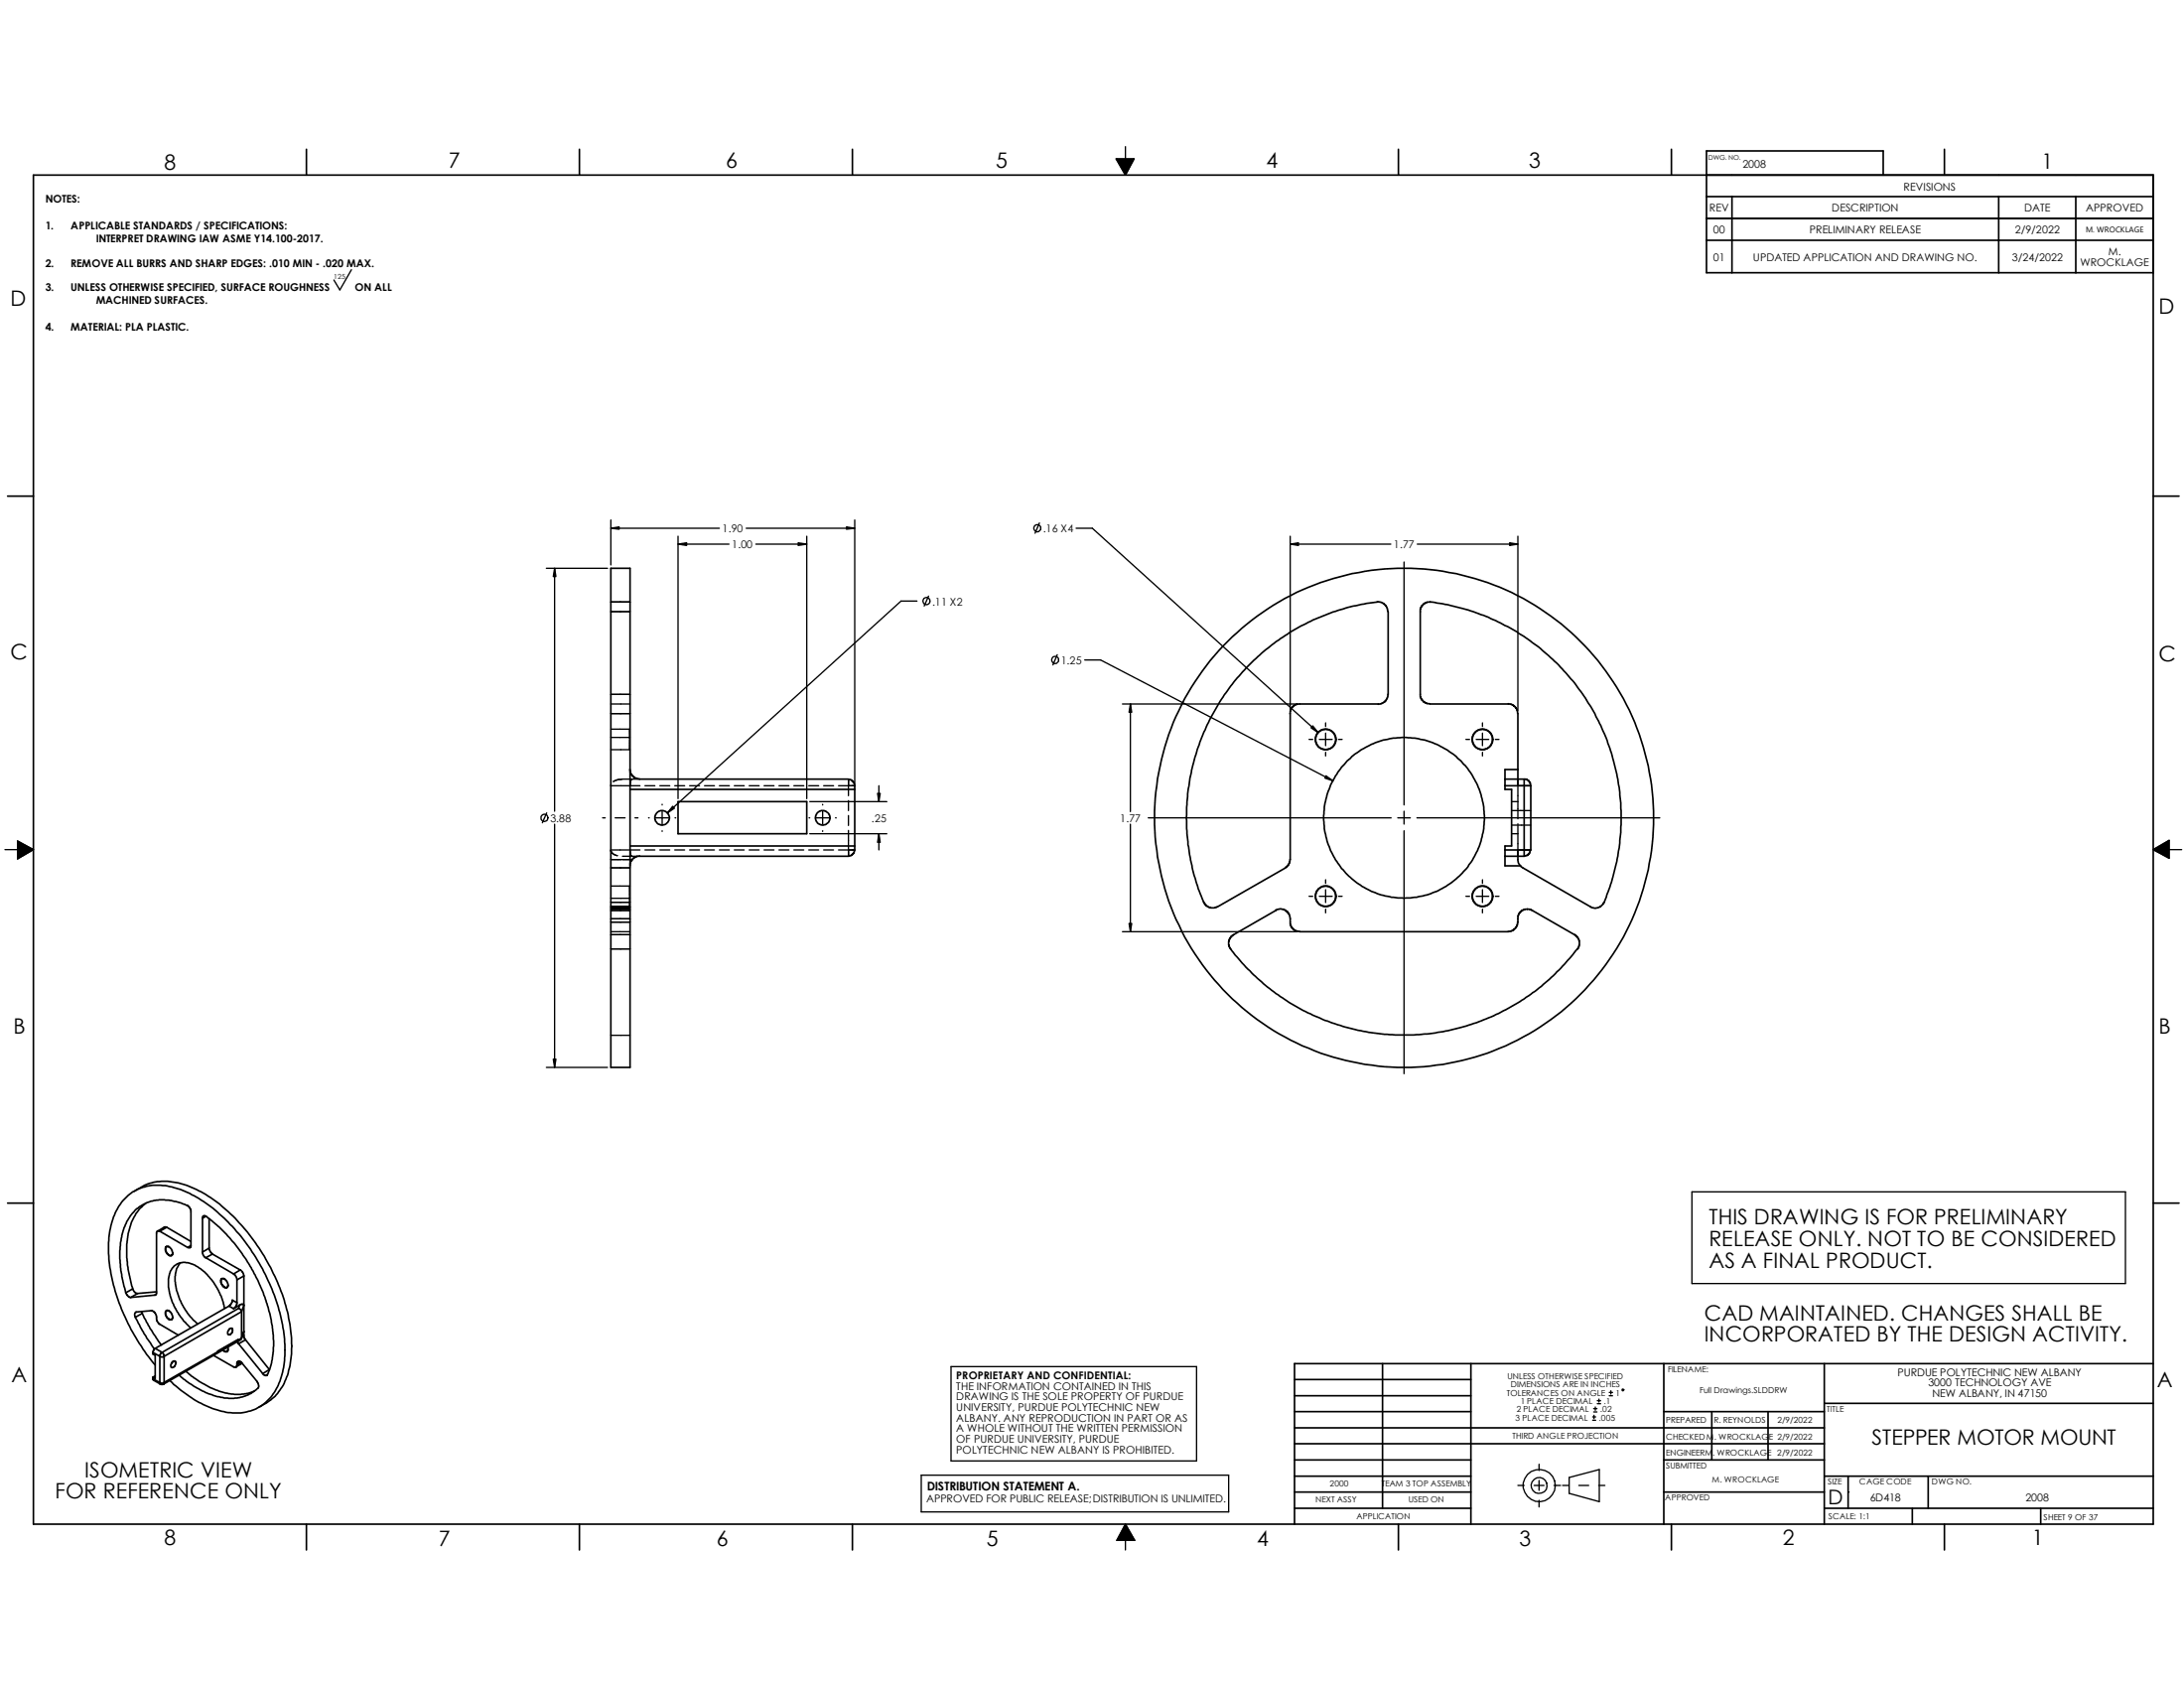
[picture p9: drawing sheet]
<svg xmlns="http://www.w3.org/2000/svg" width="279mm" height="216mm" viewBox="0 0 279 216" stroke-linecap="round" stroke-linejoin="round" font-family="sans-serif">
<g fill="none" stroke="#000" stroke-width=".17">
<path d="M144 18.8v1.5M45 34.5l-1.5 2.6-.8-1.3M142.8 20.3h2.3l-1.1 2.1zM69.9 72.7h7.8M71 72.7v31.1M78.1 78.2h2.5M78.1 77h2.5M78.1 66.5v5.8M78.1 67.6h13.9M86.7 69.6h6.6M86.7 68.6v33.6M95.5 67.6h13.8"/>
<path d="M96.7 69.6h6.5M103.2 68.6v33.6M109.3 66.5v34.1M117.3 76.9h-2l-29.9 27.1M118.8 76.2l-.6 1.3M133 66.9l-.6 1.3M137.7 67.6h2l28.9 26.1M165.1 68.6v22.2M165.1 69.6h12.8M179.6 71.9v31.1M181.3 69.6h12.9M194.2 68.6v22.2"/>
<path d="M78.1 91.3h2.5M78.1 90h2.5M78.1 88.8h2.5M78.1 93.3h2.5M78.1 95.9h2.5M78.1 94.3h2.5M80.6 93.3v1.2M80.6 94.6v1.3M80.8 99.7l-.2 .2v.6M81.8 99.7h-2.3h-.5l-.6 .2M108.5 99.7v2.1M135.3 83.7l-.6 1.3"/>
<path d="M138.8 84.4h2l29.7 15.5M143.6 90h22.3M144.6 90v13.8M167.5 94.6h.4M168.8 94.6h1.6M169.6 92.5v.4M169.6 93.8v1.6M169.6 96.2v.5M171.2 94.6h.5M187.5 94.6h.5M188.8 94.6h1.7M189.7 92.5v.4"/>
<path d="M189.7 93.8v1.6M189.7 96.2v.5M191.3 94.6h.5M194.2 99.7v5M.6 108.7h1.6M2.2 107.6l2.1 1.1-2.1 1.2zM69.9 104l-.5 1.2M71 105.4v31.1M77.1 104.6h.3M78.1 100.4v.1h3.8M78.1 116h2.5M78.1 115.4h2.5"/>
<path d="M78.1 111h2.5M78.1 119.5h2.5M78.1 117.5h2.5M78.1 116.5h2.5M78.1 109.9h2.8M78.1 119.2h2.5M78.1 117.9h2.5M78.1 116.2h2.5M78.1 116.3h2.5M78.1 113.3h2.5M78.1 115.9h2.5M78.1 114.9h2.5"/>
<path d="M78.7 104.6h1.3M79.6 109.5h2.2M80.6 113.3v1.3M80.6 114.6v1.3M80.6 115.9v.1M80.6 108.7v.6l.2 .2M81.2 104.6h.4M81.9 108.7h-3.8v.2l.3 .3 .6 .2M82.5 100.5h1.3M82.5 108.7h1.3M83 104.6h.1M83.9 104.6h1.6"/>
<path d="M84.4 100.5h1.3M84.4 108.7h1.3M84.7 102.9v.1M84.7 103.8v1.6M84.7 106.3h.1M86.3 100.5h1.3M86.3 108.7h1.3M86.4 104.6h.1M88.2 100.5h1.3M88.2 108.7h1.3M90.1 100.5h1.3M90.1 108.7h1.3"/>
<path d="M92 100.5h1.3M92 108.7h1.3M93.9 100.5h1.3M93.9 108.7h1.3M95.8 100.5h1.3M95.8 108.7h1.3M97.7 100.5h1.3M97.7 108.7h1.3M99.7 100.5h1.2M99.7 108.7h1.2M101.6 100.5h1.2M101.6 108.7h1.2"/>
<path d="M103.5 100.5h1.2M103.5 108.7h1.2M103.5 104.6h.1M103.6 102.5h9.9M103.6 106.6h9.9M104.4 104.6h1.7M105.2 102.9v.1M105.2 103.8v1.6M105.2 106.3h.1M105.4 100.5h1.2M105.4 108.7h1.2M106.9 104.6h.1"/>
<path d="M107.3 100.5h2M107.3 108.7h2M108.5 102.4v1.3M108.5 104.3v1.3M108.5 106.2v3.3M112.4 100.5v2M112.4 106.6v2.1M143.6 119.2h22.3M144.6 105.4v13.8M146.9 104.6h31.1M167.5 114.6h.4M168.8 114.6h1.6"/>
<path d="M169.6 112.5v.5M169.6 113.8v1.6M169.6 116.3v.5M171.2 114.6h.5M178.8 104.6h1.6M179.6 103.8v1.6M179.6 106.3v31M181.3 104.6h31M187.5 114.6h.5M188.8 114.6h1.7M189.7 112.5v.5M189.7 113.8v1.6"/>
<path d="M189.7 116.3v.5M191.3 114.6h.5M193.4 102.5h.8M193.4 106.6h.8M193.4 105.5h2.4M193.4 103.7h2.4M194.2 105.4v4.1M194.2 100.5h1.6M194.2 108.7h1.6M275.5 108.7l2-1.2v2.3zM277.5 108.7h1.6M69.9 136.5h7.8"/>
<path d="M78.1 121.4h2.5M78.1 132.4h2.5M216.5 152.4h55.4v11.8h-55.4zM30.5 171.3l-2.7 1.5M121.7 174.8h31.4v12.1h-31.4zM204.1 180v.4M204.3 179.5h.5M204.3 179.2h.5M204.6 178.9v.4M205.9 178.5h.4M205.9 178.1h.4M206.1 177.9v.4"/>
<path d="M117.9 188.7h39.3v4.7h-39.3zM144 197v1.2M144 194.9l1.2 2.1h-2.3zM194.2 190h.8M196.3 190h1.2M196.9 187.3v.8M196.9 189.4v1.2M196.9 191.9v.8M198.8 190h.8M199.9 190h.8M200.7 189l3.9-1v4.1l-3.9-1.1zM202 190h1.2"/>
<path d="M203.8 181.7h.3M203.8 181.2h.3M203.9 180.6h.4M203.9 180.2h.4M203.9 181v.4M204.5 190h.8M236.4 190.8h.1"/>
<circle cx="118.5" cy="76.9" r=".45"/>
<circle cx="132.7" cy="67.6" r=".44"/>
<circle cx="135" cy="84.4" r=".45"/>
<circle cx="69.6" cy="104.6" r=".46"/>
<circle cx="207.6" cy="177.8" r=".12"/>
<circle cx="196.9" cy="190" r="1.02"/>
<circle cx="196.9" cy="190" r="2.07"/>
</g>
<g fill="#000" stroke="#000" stroke-width=".17">
<path d="M142.8 20.3h2.3l-1.1 2.1zM71 72.7l.1 1h-.3zM78.1 67.6l1.1-.2v.3zM86.7 69.6l1.1-.2v.4zM102.1 69.4l1.1 .2-1.1 .2zM108.3 67.4l1 .2-1 .1zM165.1 69.6l1-.2v.4zM193.1 69.4l1.1 .2-1.1 .2zM144.6 90l.2 1.1h-.4zM167.9 92.8l.7 .9-.9-.6zM169.6 99.2l.9 .7-1-.4zM2.2 107.6l2.1 1.1-2.1 1.2z"/>
<path d="M86.1 103.1l.2 .3-.9 .6zM112.4 106.6l.2 1.1h-.3zM112.3 101.5h.3l-.2 1zM144.4 118.1h.4l-.2 1.1zM275.5 108.7l2-1.2v2.3zM70.8 135.5h.3l-.1 1zM144 194.9l1.2 2.1h-2.3z"/>
</g>
<g fill="none" stroke="#000" stroke-width=".21">
<path d="M39.2 19.1v3.3M74.1 19.1v3.3M109.1 19.1v3.3M178.9 19.1v3.3M213.8 19.1v3.3M248.8 19.1v3.3M4.3 22.4h271.2v172.5h-271.2zM218.3 25.1h57.2M218.3 27.9h57.2M218.3 30.7h57.2M221.6 25.1v9.8M240.9 22.4v-3.1h-22.6v15.6h57.2"/>
<path d="M255.7 25.1v9.8M265.6 25.1v9.8M1 63.5h3.3M78.1 72.7h2.5v63.8h-2.5zM177.5 78.2v-.4l-.3-.5-.5-.3h-.2a20.8 20.8 0 0 0-6 1.3 27.9 27.9 0 0 0-16.5 37.1M177.6 78.2v10.6l-.1 .4-.3 .5-.5 .3-.4 .1M275.5 63.5h3.3M80.6 98.4l.2 .7 .3 .3 .7 .3h26.7M108.5 99.7h.4l.2 .2 .2 .2v.4v8.2l-.1 .4-.3 .3-.4 .1h-26.7M165.1 91.3v18.6l-.3 .7-.4 .4M176.3 90h-10.4l-.3 .2-.4 .4-.2 .7M192.5 99.7h2.5"/>
<path d="M192.5 99.7v.8M193 90l.6 .2 .4 .4 .1 .3 .1 7.5M193 90h-10.1l-.7-.2-.3-.3-.2-.4v-11.2l.2-.4 .3-.3 .6-.2a27.7 27.7 0 0 1 22.3 38.6l-.3 .4-.4 .1-.4 .1-.5-.2M194.2 98.4h-1.7v1.3M194.2 98.4v1.3M195 99.7h.2l.4 .2 .2 .6M195 99.7v.8M80.6 108.2h28.7M80.6 101h28.7M81.8 109.5l-.7 .2-.3 .3-.2 .4v.3M86.7 102.5h16.5v4.1h-16.5zM164.5 111l-8.8 5-.3 .1h-.7l-.5-.4-.2-.3"/>
<path d="M192.5 100.5h2.5M192.5 100.5v.5h.9v7.2h-.9v.5M192.5 108.7h2.5M192.5 109.5h2.5M192.5 108.7v.8M192.5 109.5v1.2h2M194.2 109.5v.1a1.4 1.4 0 0 0 .3 1.1M194.5 110.7l.2 .3 8.8 5M195 100.5v8.2M195 100.5h.8M195 108.7v.8M195.8 108.7l-.2 .5-.2 .2-.4 .1"/>
<path d="M195.8 100.5v8.2h-.8M196 116.5l-.6-.3-.7 .3-.3 .3-.2 .4-.1 1-.1 .4-.4 .4-.6 .2h-26.7l-.7-.2-.4-.4-.1-.4-.1-1-.2-.5-.6-.4-.5-.1-.5 .2-5.6 3.3-.2 .3-.2 .4 .1 .7a27.8 27.8 0 0 0 44.7 0l.1-.2-.1-.7-.5-.6-5.5-3.1M1 153.9h3.3M17.2 152.4l.9-.6a6.7 6.7 0 0 1 5.3-.3 17.5 17.5 0 0 1 8 5.8 25.3 25.3 0 0 1 5.9 13.8 11.4 11.4 0 0 1-1.2 6.3 5.4 5.4 0 0 1-2.1 2.1l-.9 .5M18.7 153.9a6.8 6.8 0 0 0-2.4 5.1l-.1 1.3a16.9 16.9 0 0 0 .8 4.5M20.4 157.5l3.6 2.1M20.4 157.5l-.2-.1-.2 .2v7.9l-.2 .2M21.3 159.5a.71 .71 0 0 1 .8 .7 .3 .3 0 0 1-.2 .4 .3 .3 0 0 1-.4-.2l-.2-.1-.1-.4zM21.3 157l-.9 .5M21.3 157l3.1 1.8M21.3 157l-.3-.1-.8 .6M21.6 159.5a.33 .33 0 0 0-.4 0 .33 .33 0 0 0 0 .5l.1 .1a.66 .66 0 0 0 .7 .5l.1-.3"/>
<path d="M24.4 159.3a.28 .28 0 0 1-.1 .3 .28 .28 0 0 1-.3 0M24.4 159.3v-4.5l-.2-.5-.4-.2a6.3 6.3 0 0 0-5.1-.2 5.8 5.8 0 0 0-3.2 4.6v.2a16 16 0 0 0 .6 6.7M24.4 159.3l-.4 .3M25.9 155.8v4.3M25.9 155.8a.28 .28 0 0 1 .1-.3 .28 .28 0 0 1 .4 .1l1.6 1.3 1.4 1.5 1.6 2 1.1 1.7 .9 1.7 .9 2.2 .6 2.1 .4 2.1a10 10 0 0 1-.7 5.7h-.3l-.3-.2M26.3 155.6l-.4 .2M26.8 159.6l-.9 .5M26.8 155.9v3.7M26.8 159.6l.1 .5 .3 .3M275.5 153.9h3.3M16.1 165.4l.2 .4 .4 .1M17 164.8l.1 .2a.62 .62 0 0 0 .5 .4"/>
<path d="M17 164.8l-.9 .6M17.3 168.5a.46 .46 0 0 1 .1-.7l2.2-.1 .3 .2 .1 .3 .1 .8 .3 .4 2.4 1.4M17.3 168.5l1.1 2.1 1.4 2M17.6 165.4l-.9 .5M18.1 167.8l.1 .2M18.2 168l1 1.9 1.5 2.1M18.2 168l-.9 .5M19.6 173l.8 .5M19.6 173v.2l.3 .2v2.9l-.3-.2M19.6 176.1v.3M19.6 176.4l.8 .4M19.6 176.4v.1l.9 .5"/>
<path d="M19.8 165.7l-3.1 .2M19.9 174.6a25.2 25.2 0 0 1-6-14.3 9.7 9.7 0 0 1 2-6.9 5.8 5.8 0 0 1 5.8-1.6 14.8 14.8 0 0 1 7.2 4.2 25.8 25.8 0 0 1 7.5 15.3 10.8 10.8 0 0 1-1.6 7.2 5.8 5.8 0 0 1-6.1 2.1 13.9 13.9 0 0 1-6.2-3.3l-.8-.7M19.9 172.5l-.3 .2v.3M19.9 172.5l.8 .5M19.9 176l-.3 .1M19.9 165.6l-.1 .1M20 165.2l-2.4 .2M20.4 173.5v3.3M20.4 176.8l.1 .2M20.4 173.5l.2 .1 .4-.1M20.4 176.8l.2 .1 .4-.1M20.5 177h.4"/>
<path d="M20.7 173l.3 .2v.3M20.7 173l-.2 .2-.1 .3M21 176.8l-.1 .2M21 173.5v3.3M21.3 167.6a.7 .7 0 0 1 .8 .8 .32 .32 0 0 1-.2 .4 .32 .32 0 0 1-.4-.2l-.3-.5zM21.6 167.7a.35 .35 0 0 0-.4 .1 .35 .35 0 0 0 .1 .5l.2 .3a.34 .34 0 0 0 .3 .2 .34 .34 0 0 0 .3-.3M22.1 174.1a.26 .26 0 0 1 .4 .1 .26 .26 0 0 1-.1 .3v.1a.33 .33 0 0 1-.2 .3 .33 .33 0 0 1-.4-.1l.1-.3zM23.1 161.5l-.1 .1a3.6 3.6 0 0 0-.4 3.2l.4 1.4 .5 .9 .8 1.3 1 .9M23.7 175.4l.8 .6 1.2 .8a8.1 8.1 0 0 0 5.9 1.4l1-.3M25.9 160.1l.1 .5 .3 .3M26.3 160.9l3.6 2M27.2 160.4l-.9 .5"/>
<path d="M27.2 160.4l3.5 2M27.3 173.4l2.6 1.4a.28 .28 0 0 0 .3 0 .28 .28 0 0 0 .1-.2M28.3 163.6a.72 .72 0 0 1 .7 .3 .72 .72 0 0 1 0 .8 .6 .6 0 0 1-.7-.5l-.1-.2zM28.7 167.3l-.1-.7-.7-1.6-.7-1.1-.6-.7a4.6 4.6 0 0 0-3.2-1.7 2.06 2.06 0 0 0-1.8 1.9l-.1 .3a8 8 0 0 0 2.9 6.1M28.7 163.6a.29 .29 0 0 0-.4 0 .29 .29 0 0 0 0 .4l.1 .4a.37 .37 0 0 0 .4 .3 .37 .37 0 0 0 .4-.3M29.1 172.3l.1 .3M29.2 172.6a.31 .31 0 0 1-.3 .3 .31 .31 0 0 1-.3-.2l-.1-.1M29.2 172.6a.32 .32 0 0 1-.3 .3 .32 .32 0 0 1-.4-.2M29.3 167l-9.4 5.5M29.3 167l.6 .4M29.3 170a.29 .29 0 0 1 .5 0 .29 .29 0 0 1-.1 .4 .3 .3 0 0 1-.3 .3 .3 .3 0 0 1-.3-.1l.1-.4zM29.9 162.9l.3 .3 .1 .5"/>
<path d="M30.3 171.6l.1 .1M30.3 166.6l-.6-.3-.2 .5-.2 .2M30.3 163.7v2.9M30.3 174.4v.2M30.3 174.4a.29 .29 0 0 1 .2-.3 .29 .29 0 0 1 .4 .1l2.1 2.7a.62 .62 0 0 1-.4 .9 5.6 5.6 0 0 1-4.9 .8l-.6-.2a12.8 12.8 0 0 1-4.2-2.5M30.3 166.6l-.1 .4-.3 .4M30.4 171.6v.1M30.4 171.7l.1 .2M30.5 171.9l3.1 3.8M30.5 167.3l-9.8 5.7M30.5 167.3l.4 .3v.2M30.6 166.9l-.7 .5"/>
<path d="M30.6 166.9l-.1 .4M30.6 166.9a.33 .33 0 0 1 .6 .1l-.3 .8M30.7 174.2l-.4 .2M30.7 162.4l-.8 .5M30.7 162.4l.3 .3 .2 .5M30.9 174.2l-.6 .4M30.9 171.2l-.1 .2-9.9 5.6M30.9 167.8l-9.9 5.7M30.9 171.2l-9.9 5.6M30.9 167.8v3.4M31 174.4l-.8 .4M31.2 170.4v-.1l-.3 .9"/>
<path d="M31.2 170.8l-.2 .1M31.2 163.2l-.9 .5M31.2 163.2v7.6M31.2 170.8v.4l.2 .2M31.4 171.4l3.1 3.8-.9 .5M31.4 171.4l-.9 .5M165.6 178.5h22.6M165.6 176.4h22.6M176.9 174.4v18.5M188.2 174.4v20.5M212.9 174.4v20.5M233.4 179.5h42.1"/>
<path d="M233.4 174.4v20.5M275.5 174.4h-109.9v20.5M39.2 194.9v3.3M74.1 194.9v3.3M109.1 194.9v3.3M165.6 192.9h22.6M165.6 188.8h22.6M165.6 190.8h22.6M165.6 186.7h22.6M165.6 184.7h67.8M165.6 182.6h67.8M165.6 180.6h22.6"/>
<path d="M178.9 194.9v3.3M212.9 190.8h20.5M212.9 186.7h20.5M212.9 180.6h20.5M213.8 194.9v3.3M219 180.6v6.1M226.2 180.6v6.1M233.4 192.9h42.1M233.4 188.8h42.1M236.4 188.8v4.1M244.6 192.9v2M246.7 188.8v4.1"/>
<path d="M248.8 194.9v3.3M261.1 192.9v2"/>
<circle cx="169.6" cy="94.6" r="1.3"/>
<circle cx="189.7" cy="94.6" r="1.31"/>
<circle cx="84.7" cy="104.6" r=".92"/>
<circle cx="105.2" cy="104.6" r=".92"/>
<circle cx="169.6" cy="114.6" r="1.3"/>
<circle cx="179.6" cy="104.6" r="31.9"/>
<circle cx="179.6" cy="104.6" r="10.3"/>
<circle cx="189.7" cy="114.6" r="1.31"/>
</g>
<g font-size="2.7">
<text x="21" y="21.7">8</text>
<text x="57.4" y="21.5">7</text>
<text x="92.9" y="21.5">6</text>
<text x="127.4" y="21.5">5</text>
<text x="162" y="21.5">4</text>
<text x="195.6" y="21.5">3</text>
<text x="261.2" y="21.6">1</text>
<text x="1.4" y="39.1">D</text>
<text x="276.1" y="40.1">D</text>
<text x="1.4" y="84.3">C</text>
<text x="276.1" y="84.5">C</text>
<text x="1.7" y="132.2">B</text>
<text x="276.1" y="132.2">B</text>
<text x="218.6" y="156.6">THIS DRAWING IS FOR PRELIMINARY</text>
<text x="218.6" y="159.4">RELEASE ONLY. NOT TO BE CONSIDERED</text>
<text x="218.6" y="162.1">AS A FINAL PRODUCT.</text>
<text x="218" y="168.9">CAD MAINTAINED. CHANGES SHALL BE</text>
<text x="218" y="171.6">INCORPORATED BY THE DESIGN ACTIVITY.</text>
<text x="1.4" y="176.8">A</text>
<text x="275.9" y="177.5">A</text>
<text x="239.5" y="184.8">STEPPER MOTOR MOUNT</text>
<text x="7.1" y="191.7">FOR REFERENCE ONLY</text>
<text x="10.8" y="189">ISOMETRIC VIEW</text>
<text x="21" y="197.6">8</text>
<text x="56.1" y="197.8">7</text>
<text x="91.7" y="197.8">6</text>
<text x="126.2" y="197.8">5</text>
<text x="160.8" y="197.8">4</text>
<text x="194.4" y="197.8">3</text>
<text x="228" y="197.6">2</text>
<text x="259.9" y="197.6">1</text>
</g>
<text font-size="2.6" x="233.8" y="192.4">D</text>
<text font-size="1.5" x="118.6" y="190.6">DISTRIBUTION STATEMENT A.</text>
<g font-size="1.4">
<text x="222.9" y="21.5">2008</text>
<text x="5.8" y="25.9">NOTES:</text>
<text x="5.8" y="29.3">1.</text>
<text x="9.1" y="29.3">APPLICABLE STANDARDS / SPECIFICATIONS:</text>
<text x="218.7" y="27.1">REV</text>
<text x="219.2" y="29.9">00</text>
<text x="231.5" y="29.9">PRELIMINARY RELEASE</text>
<text x="234.4" y="27.1">DESCRIPTION</text>
<text x="243.5" y="24.3">REVISIONS</text>
<text x="257.8" y="29.9">2/9/2022</text>
<text x="259" y="27.1">DATE</text>
<text x="266.8" y="27.1">APPROVED</text>
<text x="5.8" y="34.2">2.</text>
<text x="9.1" y="34.2">REMOVE ALL BURRS AND SHARP EDGES: .010 MIN - .020 MAX.</text>
<text x="12.3" y="31">INTERPRET DRAWING IAW ASME Y14.100-2017.</text>
<text x="219.2" y="33.4">01</text>
<text x="224.3" y="33.4">UPDATED APPLICATION AND DRAWING NO.</text>
<text x="257.4" y="33.4">3/24/2022</text>
<text x="266.1" y="34">WROCKLAGE</text>
<text x="269.7" y="32.7">M.</text>
<text x="5.8" y="37.2">3.</text>
<text x="9.1" y="37.2">UNLESS OTHERWISE SPECIFIED, SURFACE ROUGHNESS</text>
<text x="12.3" y="38.9">MACHINED SURFACES.</text>
<text x="45.4" y="37.2">ON ALL</text>
<text x="5.8" y="42.2">4.</text>
<text x="9.1" y="42.2">MATERIAL: PLA PLASTIC.</text>
<text x="92.4" y="68.1">1.90</text>
<text x="93.6" y="70.1">1.00</text>
<text x="133.4" y="68.1">.16 X4</text>
<text x="178.3" y="70.1">1.77</text>
<text x="119.3" y="77.4">.11 X2</text>
<text x="135.7" y="85">1.25</text>
<text x="70.4" y="105.2">3.88</text>
<text x="111.5" y="105.2">.25</text>
<text x="143.3" y="105.2">1.77</text>
<text x="122.3" y="176.4">PROPRIETARY AND CONFIDENTIAL:</text>
<text x="122.3" y="177.8">THE INFORMATION CONTAINED IN THIS</text>
<text x="122.3" y="179.1">DRAWING IS THE SOLE PROPERTY OF PURDUE</text>
<text x="242.8" y="176">PURDUE POLYTECHNIC NEW ALBANY</text>
<text x="246.7" y="177.3">3000 TECHNOLOGY AVE</text>
<text x="247.2" y="178.7">NEW ALBANY, IN 47150</text>
<text x="122.3" y="180.5">UNIVERSITY, PURDUE POLYTECHNIC NEW</text>
<text x="122.3" y="181.8">ALBANY. ANY REPRODUCTION IN PART OR AS</text>
<text x="122.3" y="183.2">A WHOLE WITHOUT THE WRITTEN PERMISSION</text>
<text x="122.3" y="184.5">OF PURDUE UNIVERSITY, PURDUE</text>
<text x="122.3" y="185.9">POLYTECHNIC NEW ALBANY IS PROHIBITED.</text>
<text x="239.2" y="192">6D418</text>
<text x="259.1" y="192">2008</text>
<text x="118.5" y="192.2">APPROVED FOR PUBLIC RELEASE;DISTRIBUTION IS UNLIMITED.</text>
</g>
<g font-size="1.1">
<text x="192.7" y="178.5">TOLERANCES ON ANGLE</text>
<text x="192.8" y="176.4">UNLESS OTHERWISE SPECIFIED</text>
<text x="193.3" y="177.5">DIMENSIONS ARE IN INCHES</text>
<text x="194.5" y="179.6">1 PLACE DECIMAL</text>
<text x="205.2" y="179.6">.1</text>
<text x="206.7" y="178.5">1</text>
<text x="213.4" y="175.6">FILENAME:</text>
<text x="217.4" y="178.1">Full Drawings.SLDDRW</text>
<text x="193.5" y="184.1">THIRD ANGLE PROJECTION</text>
<text x="193.9" y="181.7">3 PLACE DECIMAL</text>
<text x="194" y="180.6">2 PLACE DECIMAL</text>
<text x="204.6" y="181.7">.005</text>
<text x="204.7" y="180.6">.02</text>
<text x="213.1" y="182">PREPARED</text>
<text x="213.1" y="184.1">CHECKED M. WROCKLAGE 2/9/2022</text>
<text x="219.2" y="182">R. REYNOLDS</text>
<text x="227.4" y="182">2/9/2022</text>
<text x="233.7" y="180.6">TITLE</text>
<text x="170.1" y="190.2">2000</text>
<text x="176.7" y="190.2">TEAM 3 TOP ASSEMBLY</text>
<text x="213" y="191.9">APPROVED</text>
<text x="213.1" y="186.1">ENGINEERM. WROCKLAGE 2/9/2022</text>
<text x="213.1" y="187.8">SUBMITTED</text>
<text x="219" y="189.7">M. WROCKLAGE</text>
<text x="233.8" y="189.9">SIZE</text>
<text x="237.9" y="189.9">CAGE CODE</text>
<text x="247.1" y="189.9">DWG NO.</text>
<text x="168.3" y="192.2">NEXT ASSY</text>
<text x="173.5" y="194.3">APPLICATION</text>
<text x="180.2" y="192.2">USED ON</text>
<text x="233.9" y="194.4">SCALE: 1:1</text>
<text x="261.5" y="194.4">SHEET 9 OF 37</text>
</g>
<text font-size="1" x="266.8" y="29.7">M. WROCKLAGE</text>
<text font-size=".9" x="42.7" y="35.6">125</text>
<text font-size=".8" x="218.5" y="20.4">DWG. NO.</text>
</svg>
